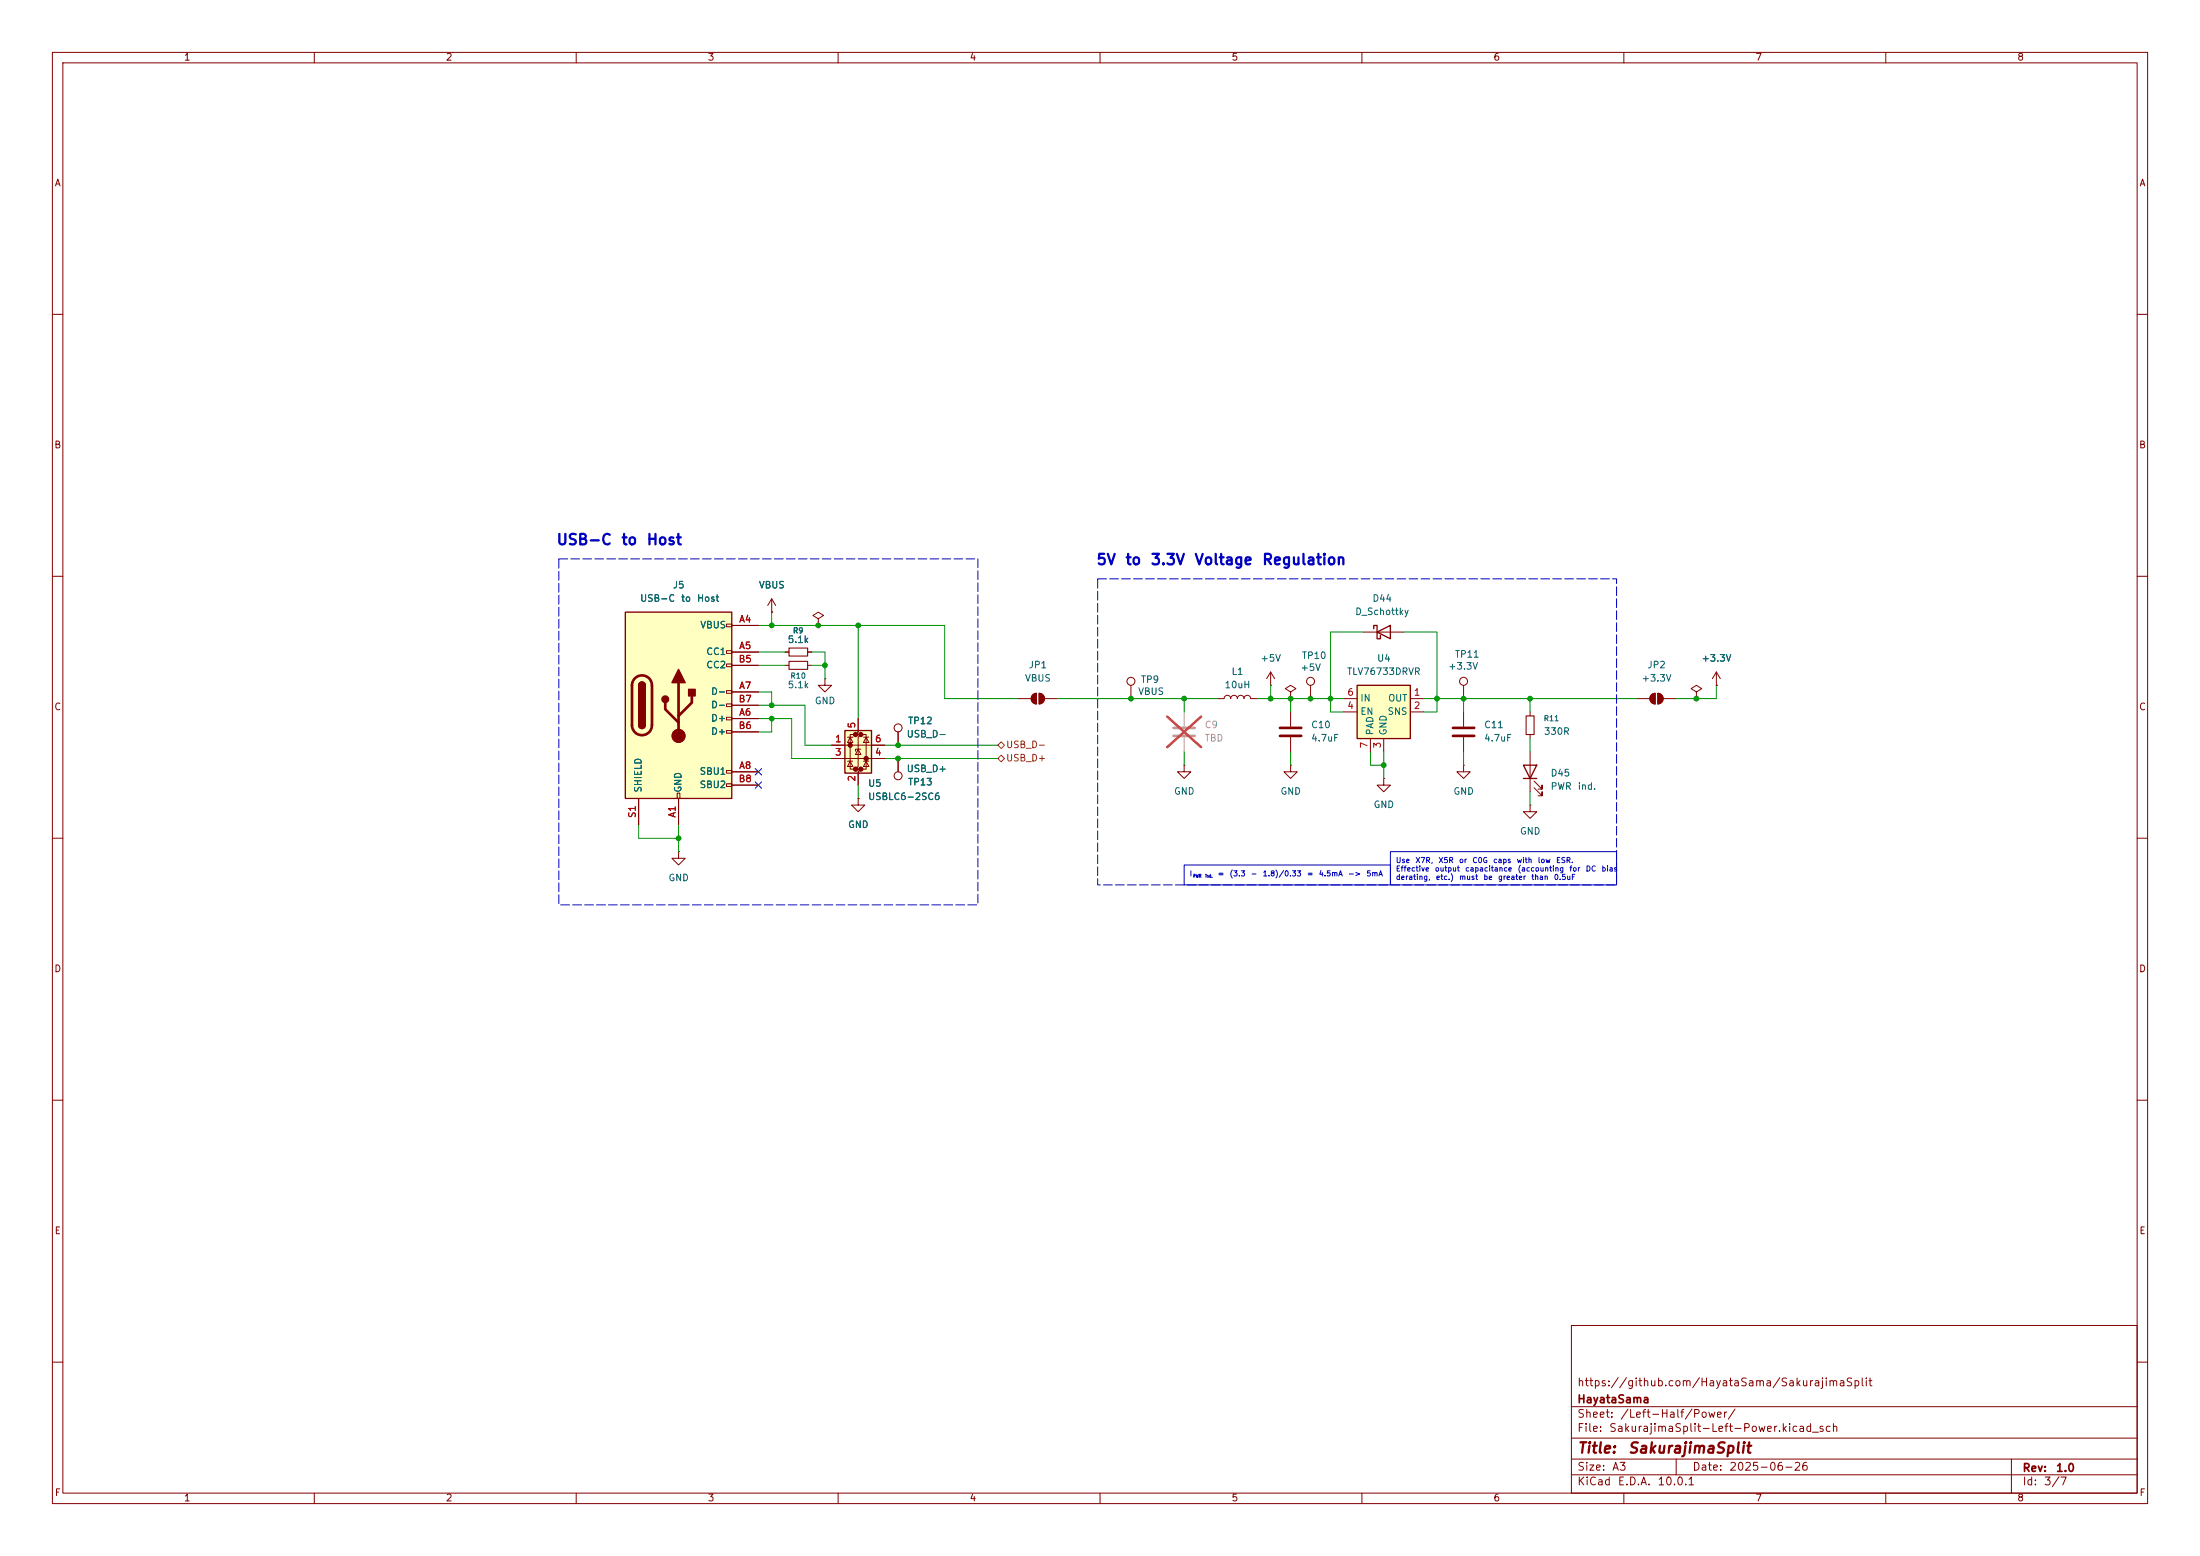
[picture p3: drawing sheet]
<svg xmlns="http://www.w3.org/2000/svg" width="420mm" height="297mm" viewBox="0 0 420 297" stroke-linecap="round" stroke-linejoin="round" font-family="sans-serif">
<g fill="none" stroke="#840000" stroke-width=".19">
<path d="M10 10h400v277h-400zM12 12h396v273h-396zM60 10v2M110 10v2M160 10v2M210 10v2M260 10v2M310 10v2M360 10v2M10 60h2M408 60h2M10 110h2"/>
<path d="M147.3 116.8h.1M147.3 114.3l-.7 1.3M147.3 114.3l.8 1.3M147.3 114.3v2.5M156.2 118.1l1-.6-1-.7-1 .7 1 .6v1.3M156.2 119.4h.1M408 110h2M246.4 132.1l1-.7-1-.6-1 .6 1 .7v1.3M246.4 133.4h.1M279.4 130.8v2.6M10 160h2M163.8 152.4v1.3h1.3l-1.3 1.2-1.2-1.2h1.2"/>
<path d="M163.8 152.4h.1M171.4 144.8v2.5M226.1 146.1v1.2h1.2l-1.2 1.3-1.3-1.3h1.3M226.1 146.1h.1M246.4 146.1v1.2h1.2l-1.2 1.3-1.3-1.3h1.3M246.4 146.1h.1M292.1 153.7v1.2h1.3l-1.3 1.3-1.3-1.3h1.3M292.1 153.7h.1M408 160h2M10 210h2M408 210h2M300 253h108v32h-108z"/>
<path d="M10 260h2M300 278.5h108M300 274.5h108M300 268.5h108M320 278.5v3M384 278.5v6.5M408 260h2M60 285v2M110 285v2M160 285v2M210 285v2M260 285v2"/>
<path d="M300 281.5h108M310 285v2M360 285v2"/>
<circle cx="279.4" cy="130" r=".76"/>
<circle cx="171.4" cy="148.1" r=".76"/>
</g>
<path d="M224 138.9h4.1M224 140.5h4.1" fill="none" stroke="#a1a1a1" stroke-width=".51"/>
<path d="M226.1 135.9v2.8M226.1 140.7v2.8" fill="none" stroke="#a1a1a1" stroke-width=".19"/>
<path d="M222.8 136.8l6.5 5.8M229.3 136.8l-6.5 5.8" fill="none" stroke="#e12e31" stroke-width=".46"/>
<path d="M259.1 130.8h10.1v10.2h-10.1z" fill="#ffffc2"/>
<path d="M259.1 130.8h10.1v10.2h-10.1zM262.3 120v-.6h.6v2.5h.6v-.6M262.9 120.7l2.5-1.3v2.5zM290.8 146.1h2.6l-1.3 2.5zM290.8 148.6h2.6" fill="none" stroke="#840000" stroke-width=".25"/>
<g fill="none" stroke="#840000" stroke-width=".19">
<path d="M250.2 130.8v2.6M256.5 133.4h2.6M256.5 135.9h2.6M260.3 120.7h7.7M269.2 133.4h2.6M269.2 135.9h2.6M279.4 135.9v2.8M312.4 133.4h2.6M315.3 132.6l.7-.3v2.1a1.02 1.02 0 0 1-1-.7 1.02 1.02 0 0 1 .3-1.1zM316.5 132.3a1.02 1.02 0 0 1 1 1.1 1.02 1.02 0 0 1-1 1zM317.5 133.4h2.5M323.8 132.1l1.1-.7-1.1-.6-1 .6 1 .7v1.3"/>
<path d="M323.8 133.4h.1M327.7 130.8h.1M327.7 128.3l-.8 1.2M327.7 128.3l.7 1.2M327.7 128.3v2.5M261.6 141v2.5M264.2 141v2.5M279.4 146.1v1.2h1.3l-1.3 1.3-1.3-1.3h1.3M279.4 146.1h.1M279.4 140.7v2.8M292.1 143.5v7.6M292.9 150.4l1.5 1.5v-.8v.8h-.8"/>
<path d="M292.9 149.1l1.5 1.5v-.7v.7h-.8"/>
<circle cx="250.2" cy="130" r=".76"/>
</g>
<g fill="#840000" stroke="#840000" stroke-width=".19">
<path d="M315.3 132.6l.7-.3v2.1a1.02 1.02 0 0 1-1-.7 1.02 1.02 0 0 1 .3-1.1z"/>
<path d="M316.5 132.3a1.02 1.02 0 0 1 1 1.1 1.02 1.02 0 0 1-1 1z"/>
</g>
<path d="M277.4 138.9h4M277.4 140.5h4" fill="none" stroke="#840000" stroke-width=".51"/>
<path d="M119.4 116.8h20.3v35.6h-20.3z" fill="#ffffc2"/>
<g fill="none" stroke="#840000" stroke-width=".19">
<path d="M138.7 119.1h1v.5h-1zM139.7 119.4h5.1M138.7 124.2h1v.5h-1zM138.7 126.7h1v.6h-1zM138.7 131.8h1v.5h-1zM138.7 134.4h1v.5h-1zM138.7 136.9h1v.5h-1zM138.7 139.4h1v.6h-1zM139.7 124.5h5.1M139.7 137.2h5.1M139.7 132.1h5.1M139.7 127h5.1"/>
<path d="M139.7 139.7h5.1M139.7 134.6h5.1M149.9 127h.7M154.2 127h.7M292.1 135.9v.8M121.9 152.4v5.1M129.3 151.4h.5v1h-.5zM129.5 152.4v5.1M138.7 147.1h1v.5h-1zM138.7 149.6h1v.5h-1zM139.7 147.3h5.1M139.7 149.9h5.1"/>
<path d="M292.1 140.2v.8M129.5 162.6v1.2h1.3l-1.3 1.3-1.2-1.3h1.2M129.5 162.6h.1"/>
</g>
<path d="M119.4 116.8h20.3v35.6h-20.3zM121.9 130.8a.64 .64 0 0 1 .7-.6 .64 .64 0 0 1 .6 .6M121.9 138.4a.64 .64 0 0 0 .7 .7 .64 .64 0 0 0 .6-.7" fill="none" stroke="#840000" stroke-width=".25"/>
<path d="M121.2 129.5a1.9 1.9 0 0 1 2.1-.4 1.9 1.9 0 0 1 1.2 1.7v7.6a1.91 1.91 0 0 1-1.9 1.9 1.91 1.91 0 0 1-2-1.9l.1-7.7 .1-.7zM127 134.1v1.3l2.5 2.5M129.5 130.3v10.2M132.1 132.8v1.3l-2.6 2.6" fill="none" stroke="#840000" stroke-width=".51"/>
<g fill="#840000" stroke="#840000" stroke-width=".25">
<path d="M121.9 130.8h1.3v7.6h-1.3z"/>
<path d="M122.1 130.4a.64 .64 0 0 1 .7-.2 .64 .64 0 0 1 .4 .6h-1.3z"/>
<path d="M121.9 138.4h1.3a.64 .64 0 0 1-.6 .7 .64 .64 0 0 1-.7-.7z"/>
<path d="M129.5 127.8l1.3 2.5h-2.5z"/>
<path d="M131.4 131.6h1.3v1.2h-1.3z"/>
<circle cx="127" cy="133.5" r=".63"/>
</g>
<circle cx="129.5" cy="140.5" r="1.27" fill="#840000" stroke="#840000" stroke-width=".19"/>
<path d="M150.6 126.2h3.6v1.6h-3.6zM291.3 136.7h1.6v3.5h-1.6z" fill="none" stroke="#840000" stroke-width=".2"/>
<path d="M161.3 139.4h5.1v8.2h-5.1z" fill="#ffffc2"/>
<g fill="#840000" stroke="#840000" stroke-width=".51">
<circle cx="162.3" cy="142.2" r=".25"/>
<circle cx="163.3" cy="140.2" r=".25"/>
<circle cx="163.3" cy="146.8" r=".25"/>
<circle cx="164.3" cy="140.2" r=".25"/>
<circle cx="164.3" cy="146.8" r=".25"/>
<circle cx="165.4" cy="144.8" r=".25"/>
</g>
<g fill="none" stroke="#840000" stroke-width=".19">
<path d="M139.7 119.4h5.1M147.3 116.8h.1M156.2 119.4h.1M139.7 124.5h5.1M139.7 137.2h5.1M139.7 132.1h5.1M139.7 127h5.1M139.7 139.7h5.1M139.7 134.6h5.1M149.9 124.5h.7M154.2 124.5h.7M157.5 129.5v1.3h1.2l-1.2 1.3-1.3-1.3h1.3"/>
<path d="M157.5 129.5h.1M163.8 137.2v2.5l-.5 .5h1l-.5 .5v5.6l-.5 .5h1l-.5 .5v2.6M171.4 139.7v2.5M194.3 133.4h2.5M197.1 132.6l.8-.3v2.1a1.02 1.02 0 0 1-1-.7 1.02 1.02 0 0 1 .2-1.1zM198.4 132.3a1.02 1.02 0 0 1 1 1.1 1.02 1.02 0 0 1-1 1zM199.4 133.4h2.5M215.9 130.8v2.6M232.4 133.4h1.3a.64 .64 0 0 1 .6-.7 .64 .64 0 0 1 .6 .7 .64 .64 0 0 1 .7-.7 .64 .64 0 0 1 .6 .7 .64 .64 0 0 1 .7-.7 .64 .64 0 0 1 .6 .7 .64 .64 0 0 1 .6-.7 .64 .64 0 0 1 .7 .7h1.2M242.6 130.8h.1M242.6 128.3l-.8 1.2M242.6 128.3l.7 1.2"/>
<path d="M242.6 128.3v2.5M246.4 135.9v2.8M323.8 133.4h.1M327.7 130.8h.1M121.9 152.4v5.1M129.5 152.4v5.1M139.7 147.3h5.1M139.7 149.9h5.1M158.7 142.2h10.2M158.7 144.8h10.2M161.8 145.3h1M161.8 140.7h1"/>
<path d="M162.3 140.7l.5 1h-1zM162.3 145.3l.5 1h-1zM163.3 140.2h-1v6.6h1M163.8 143l.5 1h-1zM163.8 152.4h.1M164.3 143h-1v.4M164.3 140.2h1.1v6.6h-1.1M164.8 145.3h1.1M164.8 140.7h1.1M165.4 140.7l.5 1h-1.1zM165.4 145.3l.5 1h-1.1zM171.4 144.8v2.5"/>
<path d="M246.4 140.7v2.8M264.2 148.6v1.3h1.2l-1.2 1.2-1.3-1.2h1.3M264.2 148.6h.1"/>
<circle cx="171.4" cy="138.9" r=".76"/>
<circle cx="215.9" cy="130" r=".76"/>
</g>
<path d="M161.3 139.4h5.1v8.2h-5.1z" fill="none" stroke="#840000" stroke-width=".25"/>
<path d="M150.6 123.7h3.6v1.5h-3.6z" fill="none" stroke="#840000" stroke-width=".2"/>
<g fill="#840000" stroke="#840000" stroke-width=".19">
<path d="M197.1 132.6l.8-.3v2.1a1.02 1.02 0 0 1-1-.7 1.02 1.02 0 0 1 .2-1.1z"/>
<path d="M198.4 132.3a1.02 1.02 0 0 1 1 1.1 1.02 1.02 0 0 1-1 1z"/>
</g>
<path d="M244.3 138.9h4.1M244.3 140.5h4.1" fill="none" stroke="#840000" stroke-width=".51"/>
<path d="M190.5 142.2l.6-.6 .7 .6-.7 .7zM191.1 144.1l.7 .7-.7 .6-.6-.6z" fill="none" stroke="#725600" stroke-width=".19"/>
<g fill="none" stroke="#009600" stroke-width=".19">
<path d="M144.8 119.4h35.5v14h14M147.3 116.8v2.6M163.8 119.4v17.8M144.8 134.6h8.9v7.6h5M144.8 137.2h6.3v7.6h7.6M144.8 124.5h5.1M144.8 127h5.1M144.8 132.1h2.5v2.5M147.3 137.2v2.5h-2.5M154.9 124.5h2.6v5M154.9 127h2.6M201.9 133.4h30.5"/>
<path d="M226.1 133.4v2.5M240 133.4h16.5M242.6 130.8v2.6M246.4 133.4v2.5M260.3 120.7h-6.3v15.2h2.5M268 120.7h6.3v15.2h-2.5M271.8 133.4h40.6M279.4 133.4v2.5M292.1 133.4v2.5M327.7 130.8v2.6h-7.7M121.9 157.5v2.5h7.6M129.5 157.5v5.1"/>
<path d="M163.8 149.9v2.5M168.9 142.2h21.6M168.9 144.8h21.6M226.1 143.5v2.6M246.4 143.5v2.6M261.6 143.5v2.6h2.6M264.2 143.5v5.1M279.4 143.5v2.6M292.1 141v2.5M292.1 151.1v2.6"/>
</g>
<path d="M144.2 146.7l1.2 1.2M144.2 149.3l1.2 1.2M145.4 146.7l-1.2 1.2M145.4 149.3l-1.2 1.2" fill="none" stroke="#000084" stroke-width=".19"/>
<path d="M226.1 165.1h39.3v3.8h-39.3zM265.4 162.6h43.2v6.3h-43.2z" fill="none" stroke="#0000c2" stroke-width=".19"/>
<path d="M106.7 106.7h80v66h-80zM209.5 110.5h99.1v58.4h-99.1z" fill="none" stroke="#0000c2" stroke-width=".19" stroke-dasharray="1.7 .6"/>
<g fill="#009600" stroke="#009600" stroke-width=".19">
<circle cx="242.6" cy="133.4" r=".46"/>
<circle cx="246.4" cy="133.4" r=".46"/>
<circle cx="254" cy="133.4" r=".46"/>
<circle cx="264.2" cy="146.1" r=".46"/>
<circle cx="215.9" cy="133.4" r=".46"/>
<circle cx="226.1" cy="133.4" r=".46"/>
<circle cx="147.3" cy="119.4" r=".46"/>
<circle cx="129.5" cy="160" r=".46"/>
<circle cx="147.3" cy="137.2" r=".46"/>
<circle cx="147.3" cy="134.6" r=".46"/>
<circle cx="156.2" cy="119.4" r=".46"/>
<circle cx="274.3" cy="133.4" r=".46"/>
<circle cx="279.4" cy="133.4" r=".46"/>
<circle cx="250.2" cy="133.4" r=".46"/>
<circle cx="323.8" cy="133.4" r=".46"/>
<circle cx="292.1" cy="133.4" r=".46"/>
<circle cx="163.8" cy="119.4" r=".46"/>
<circle cx="157.5" cy="127" r=".46"/>
<circle cx="171.4" cy="142.2" r=".46"/>
<circle cx="171.4" cy="144.8" r=".46"/>
</g>
<g font-size="2" fill="#0000c2">
<text x="106.1" y="104.5">USB-C</text>
<text x="118.5" y="104.5">to</text>
<text x="123.3" y="104.5">Host</text>
<text x="209.2" y="108.3">5V</text>
<text x="214.7" y="108.3">to</text>
<text x="219.5" y="108.3">3.3V</text>
<text x="227.9" y="108.3">Voltage</text>
<text x="240.8" y="108.3">Regulation</text>
</g>
<g font-size="2" fill="#840000">
<text x="301" y="277.9">Title:</text>
<text x="310.6" y="277.9">SakurajimaSplit</text>
</g>
<g font-size="1.5" fill="#840000">
<text x="301" y="268.2">HayataSama</text>
<text x="301" y="265">https://github.com/HayataSama/SakurajimaSplit</text>
<text x="301" y="273.7">File:</text>
<text x="301" y="271">Sheet:</text>
<text x="307.1" y="273.7">SakurajimaSplit-Left-Power.kicad_sch</text>
<text x="309.2" y="271">/Left-Half/Power/</text>
<text x="301" y="281.1">Size:</text>
<text x="307.6" y="281.1">A3</text>
<text x="323" y="281.1">Date:</text>
<text x="330" y="281.1">2025-06-26</text>
<text x="386" y="281.3">Rev:</text>
<text x="392.4" y="281.3">1.0</text>
<text x="301" y="283.9">KiCad</text>
<text x="308.7" y="283.9">E.D.A.</text>
<text x="316.3" y="283.9">10.0.1</text>
<text x="386" y="283.9">Id:</text>
<text x="390.1" y="283.9">3/7</text>
</g>
<g font-size="1.3" fill="#840000">
<text x="35" y="11.9">1</text>
<text x="85" y="11.9">2</text>
<text x="135" y="11.9">3</text>
<text x="185" y="11.9">4</text>
<text x="235" y="11.9">5</text>
<text x="285" y="11.9">6</text>
<text x="335" y="11.9">7</text>
<text x="385" y="11.9">8</text>
<text x="10.3" y="35.9">A</text>
<text x="408.3" y="35.9">A</text>
<text x="10.3" y="85.9">B</text>
<text x="408.2" y="85.9">B</text>
<text x="10.3" y="135.9">C</text>
<text x="408.2" y="135.9">C</text>
<text x="10.3" y="185.9">D</text>
<text x="408.2" y="185.9">D</text>
<text x="10.3" y="235.9">E</text>
<text x="408.3" y="235.9">E</text>
<text x="10.3" y="285.9">F</text>
<text x="35" y="286.9">1</text>
<text x="85" y="286.9">2</text>
<text x="135" y="286.9">3</text>
<text x="185" y="286.9">4</text>
<text x="235" y="286.9">5</text>
<text x="285" y="286.9">6</text>
<text x="335" y="286.9">7</text>
<text x="385" y="286.9">8</text>
<text x="408.3" y="285.9">F</text>
</g>
<g font-size="1.3" fill="#006464">
<text x="128.3" y="112.6">J5</text>
<text x="144.8" y="112.6">VBUS</text>
<text x="122.1" y="115.2">USB-C</text>
<text x="129.9" y="115.2">to</text>
<text x="133" y="115.2">Host</text>
<text x="258.6" y="117.7">D_Schottky</text>
<text x="261.9" y="115.2">D44</text>
<text x="133.6" y="120.2">VBUS</text>
<text x="134.7" y="125.3">CC1</text>
<text x="150.3" y="123">5.1k</text>
<text x="277.6" y="125.8">TP11</text>
<text x="134.7" y="127.9">CC2</text>
<text x="150.3" y="131.7">5.1k</text>
<text x="195.6" y="130.4">VBUS</text>
<text x="196.3" y="127.9">JP1</text>
<text x="217.7" y="130.7">TP9</text>
<text x="233.7" y="131.7">10uH</text>
<text x="235" y="129.1">L1</text>
<text x="240.5" y="126.6">+5V</text>
<text x="248.2" y="128.4">+5V</text>
<text x="248.4" y="126.1">TP10</text>
<text x="257" y="129.1">TLV76733DRVR</text>
<text x="262.8" y="126.6">U4</text>
<text x="276.4" y="128.1">+3.3V</text>
<text x="313.3" y="130.4">+3.3V</text>
<text x="314.4" y="127.9">JP2</text>
<text x="324.7" y="126.6">+3.3V</text>
<text x="135.6" y="132.9">D-</text>
<text x="135.6" y="135.5">D-</text>
<text x="155.4" y="134.7">GND</text>
<text x="217.2" y="132.9">VBUS</text>
<text x="259.6" y="136.8">EN</text>
<text x="259.6" y="134.2">IN</text>
<text x="264.8" y="136.8">SNS</text>
<text x="264.9" y="134.2">OUT</text>
<text x="135.6" y="138">D+</text>
<text x="135.6" y="140.6">D+</text>
<text x="173" y="141.1">USB_D-</text>
<text x="173.2" y="138.5">TP12</text>
<text x="250.2" y="139.3">C10</text>
<text x="250.2" y="141.8">4.7uF</text>
<text x="262.5" y="140.5" transform="rotate(-90 262.5 140.5)">PAD</text>
<text x="265" y="140.5" transform="rotate(-90 265 140.5)">GND</text>
<text x="283.2" y="139.3">C11</text>
<text x="283.2" y="141.8">4.7uF</text>
<text x="294.6" y="140.6">330R</text>
<text x="133.5" y="148.2">SBU1</text>
<text x="173" y="147.7">USB_D+</text>
<text x="295.9" y="148.5">D45</text>
<text x="122.8" y="151.4" transform="rotate(-90 122.8 151.4)">SHIELD</text>
<text x="130.4" y="151.4" transform="rotate(-90 130.4 151.4)">GND</text>
<text x="133.5" y="150.7">SBU2</text>
<text x="165.6" y="153">USBLC6-2SC6</text>
<text x="165.6" y="150.5">U5</text>
<text x="173.2" y="150.2">TP13</text>
<text x="224" y="152">GND</text>
<text x="244.3" y="152">GND</text>
<text x="262.1" y="154.5">GND</text>
<text x="277.4" y="152">GND</text>
<text x="295.9" y="151">PWR</text>
<text x="301.1" y="151">ind.</text>
<text x="161.8" y="158.3">GND</text>
<text x="290.1" y="159.6">GND</text>
<text x="127.5" y="168.5">GND</text>
</g>
<g font-size="1.3" fill="#a90000">
<text x="141" y="119.1">A4</text>
<text x="141" y="124.2">A5</text>
<text x="140.9" y="126.7">B5</text>
<text x="141" y="131.8">A7</text>
<text x="140.9" y="134.4">B7</text>
<text x="141" y="136.9">A6</text>
<text x="257.1" y="135.6">4</text>
<text x="257.1" y="133.1">6</text>
<text x="269.8" y="133.1">1</text>
<text x="269.8" y="135.6">2</text>
<text x="140.9" y="139.4">B6</text>
<text x="159.3" y="142">1</text>
<text x="163.6" y="139.1" transform="rotate(-90 163.6 139.1)">5</text>
<text x="166.9" y="142">6</text>
<text x="261.4" y="142.9" transform="rotate(-90 261.4 142.9)">7</text>
<text x="263.9" y="142.9" transform="rotate(-90 263.9 142.9)">3</text>
<text x="140.9" y="149.6">B8</text>
<text x="141" y="147.1">A8</text>
<text x="159.3" y="144.5">3</text>
<text x="163.6" y="149.3" transform="rotate(-90 163.6 149.3)">2</text>
<text x="166.9" y="144.5">4</text>
<text x="121.7" y="156.3" transform="rotate(-90 121.7 156.3)">S1</text>
<text x="129.3" y="156.2" transform="rotate(-90 129.3 156.2)">A1</text>
</g>
<g font-size="1.3" fill="#725600">
<text x="192" y="143.1">USB_D-</text>
<text x="192" y="145.6">USB_D+</text>
</g>
<g font-size="1.3" fill="#989898">
<text x="229.9" y="139.3">C9</text>
<text x="229.9" y="141.8">TBD</text>
</g>
<g font-size="1" fill="#006464">
<text x="151.3" y="121.1">R9</text>
<text x="150.8" y="129.8">R10</text>
<text x="294.6" y="137.9">R11</text>
</g>
<g font-size="1" fill="#0000c2">
<text x="227" y="167.5">I</text>
<text x="232.4" y="167.5">=</text>
<text x="234.6" y="167.5">(3.3</text>
<text x="238.7" y="167.5">-</text>
<text x="241" y="167.5">1.8)/0.33</text>
<text x="249.4" y="167.5">=</text>
<text x="251.7" y="167.5">4.5mA</text>
<text x="257.3" y="167.5">-&gt;</text>
<text x="260.7" y="167.5">5mA</text>
<text x="266.4" y="165">Use</text>
<text x="266.4" y="166.6">Effective</text>
<text x="270.1" y="165">X7R,</text>
<text x="273.8" y="166.6">output</text>
<text x="274.5" y="165">X5R</text>
<text x="278.4" y="165">or</text>
<text x="279.6" y="166.6">capacitance</text>
<text x="281" y="165">C0G</text>
<text x="285" y="165">caps</text>
<text x="289.4" y="165">with</text>
<text x="289.6" y="166.6">(accounting</text>
<text x="293.5" y="165">low</text>
<text x="297" y="165">ESR.</text>
<text x="299.5" y="166.6">for</text>
<text x="302.6" y="166.6">DC</text>
<text x="305.6" y="166.6">bias</text>
<text x="266.4" y="168.2">derating,</text>
<text x="274" y="168.2">etc.)</text>
<text x="278.5" y="168.2">must</text>
<text x="283.1" y="168.2">be</text>
<text x="285.9" y="168.2">greater</text>
<text x="292.2" y="168.2">than</text>
<text x="296.5" y="168.2">0.5uF</text>
</g>
<g font-size=".6" fill="#0000c2">
<text x="227.7" y="167.7">PWR</text>
<text x="230.1" y="167.7">ind.</text>
</g>
</svg>
